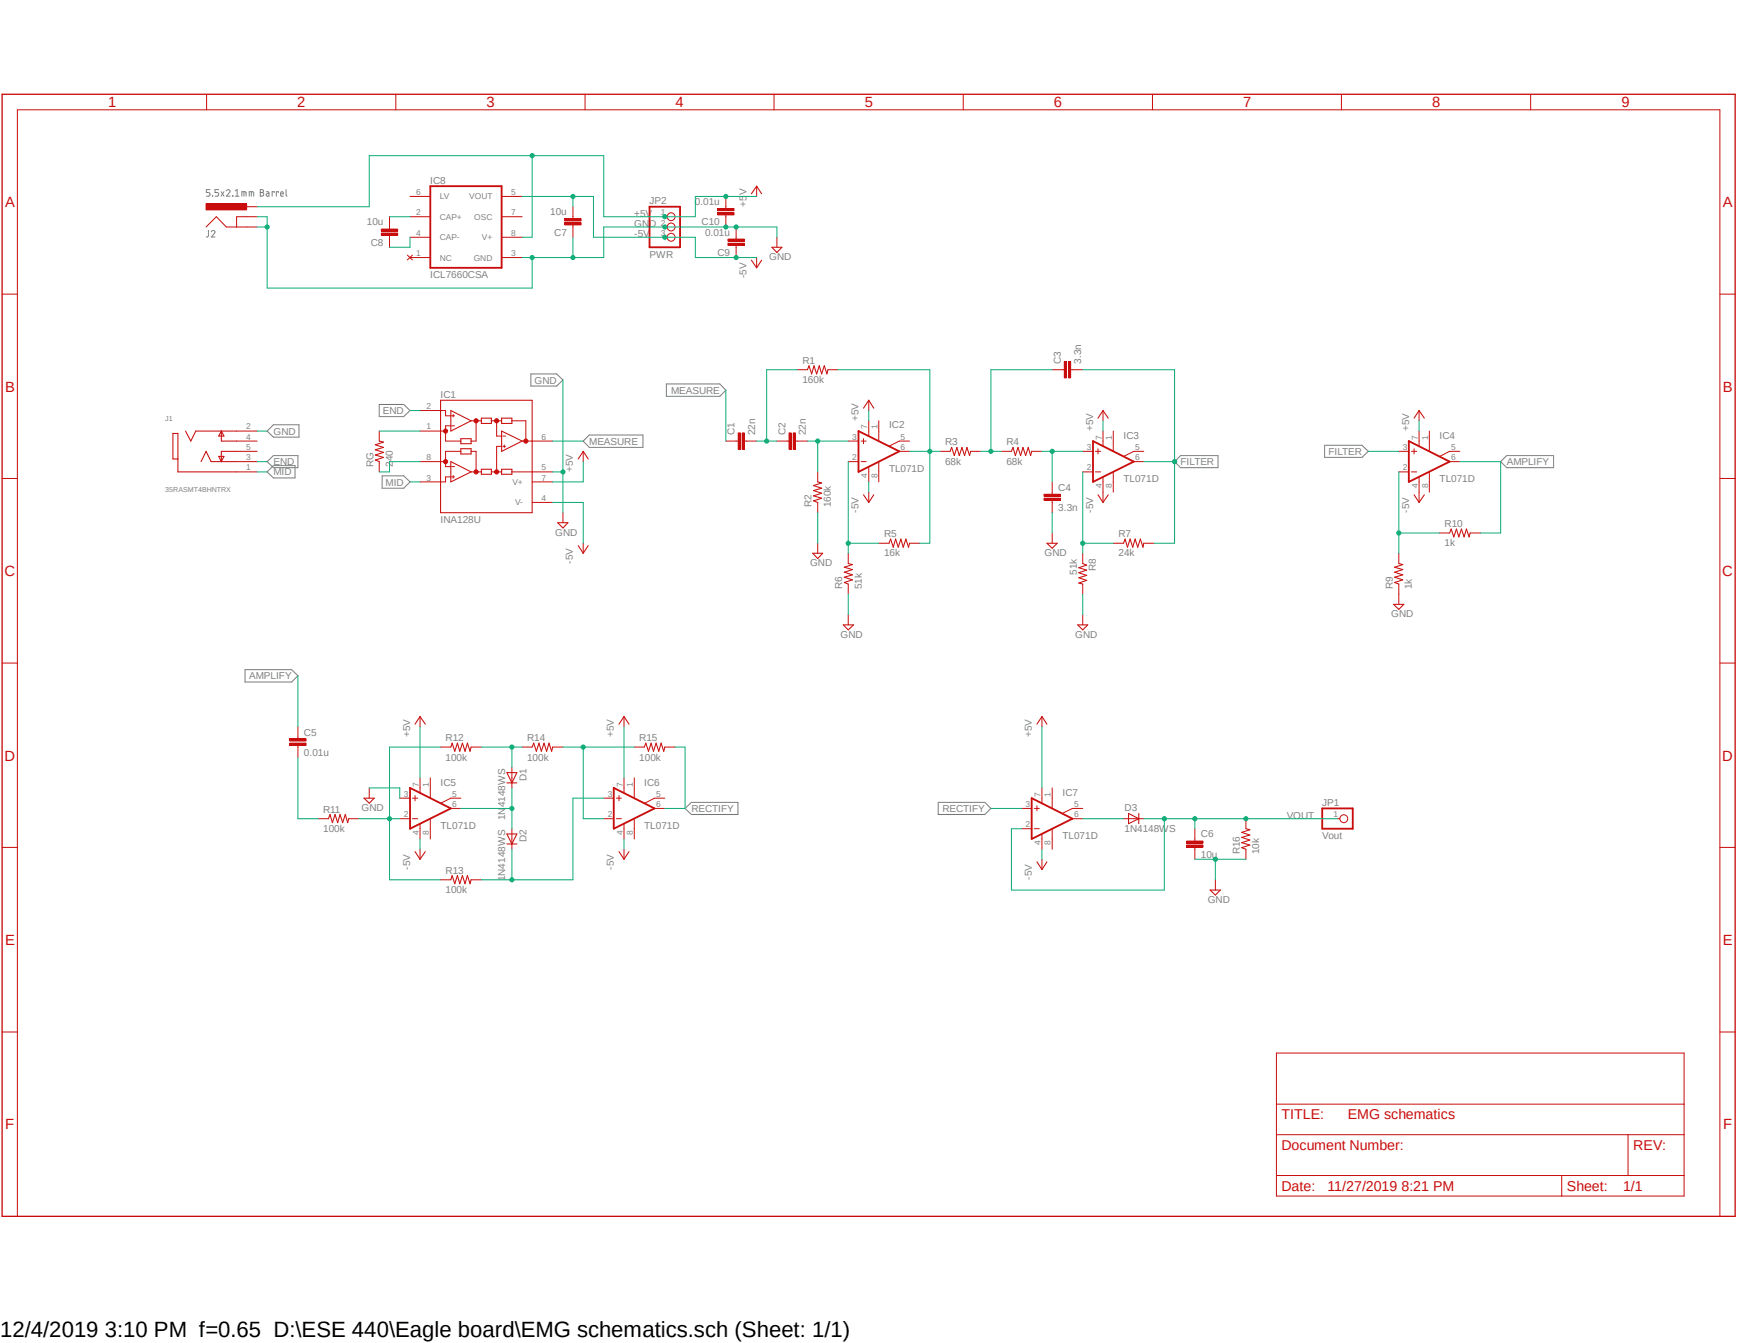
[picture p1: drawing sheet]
<svg xmlns="http://www.w3.org/2000/svg" width="279mm" height="216mm" viewBox="0 0 279 216" stroke-linecap="round" stroke-linejoin="round" font-family="sans-serif">
<path d="M0 14.9l279.4 181M279.4 14.9l-279.4 181" fill="none" stroke="#fff" stroke-width=".16"/>
<g fill="none" stroke="#808080" stroke-width=".16">
<path d="M33.5 37v1l-.3 .1M33.8 30.5h-.6v.4l.5 .1 .1 .2-.1 .3h-.5M34 37.3a.29 .29 0 0 1 .4-.2 .29 .29 0 0 1 .1 .4l-.5 .6h.6M34.2 31.5h.1M35.2 30.5h-.6v.4h.4l.2 .3-.1 .3h-.5M35.6 30.8l.4 .7M36 30.8l-.4 .7M36.4 30.7a.29 .29 0 0 1 .4-.2 .29 .29 0 0 1 .1 .4l-.5 .6h.6M37.4 31.5h.1zM37.8 31.5h.6M37.8 30.7l.3-.2v1M38.9 31.5v-.7l.7 .1v.6"/>
<path d="M39.2 30.8v.7M40.1 31.5v-.7l.6 .1 .1 .6M40.4 30.8v.7M41.9 30.5h.3l.2 .1-.2 .3 .1 .1 .1 .3-.2 .2h-.3zM41.9 30.9h.3M42.8 30.8h.3l.2 .2v.5h-.4l-.1-.3 .5-.1M44.1 30.9v-.1h-.3v.7M44.8 30.9v-.1h-.4v.7M45.1 31.2h.5v-.3l-.2-.1-.2 .1-.1 .5 .2 .1h.3M46 30.5v.9l.2 .1"/>
</g>
<g fill="none" stroke="#808080" stroke-width=".17">
<path d="M43 74.2l1-1h3.9v2h-3.9zM43 75.9l1-1.1h3.5v2h-3.5zM44 68.3h4.1v2h-4.1l-1-1zM61 65h3.9l1.1 1-1.1 1h-3.9zM61.5 76.5h3.4l1.1 1-1.1 1h-3.4zM85.4 60.1h4.1l1.1 1-1.1 1h-4.1zM93.8 70.9l1-1h8.6v2h-8.6zM107.2 61.7h8.6l1 1-1 1h-8.6zM189.9 73.2h6v2h-6l-1-1zM213.1 71.6h6l1 1-1 .9h-6zM242.4 73.2h7.5v2h-7.5l-1-1zM39.4 107.7h7.5l1 .9-1 1h-7.5z"/>
<path d="M110.2 130l1-1h7.5v1.9h-7.5zM150.9 129h7.5l1 1-1 .9h-7.5z"/>
</g>
<path d="M70.9 64.3h14.7v18.1h-14.7zM72.5 66l3.3 1.6-3.3 1.7zM72.5 74.2l3.3 1.7-3.3 1.6zM74.1 70.5h1.7v.8h-1.7zM74.1 72.1h1.7v.9h-1.7zM77.4 67.2h1.6v.9h-1.6zM77.4 75.4h1.6v.8h-1.6zM80.7 67.2h1.6v.9h-1.6zM80.7 75.4h1.6v.8h-1.6zM80.7 69.3l3.3 1.6-3.3 1.7z" fill="none" stroke="#c90d0c" stroke-width=".17"/>
<g fill="none" stroke="#c90d0c" stroke-width=".16">
<path d="M70.9 66h.8v.8h.8M70.9 69.3h.8M70.9 74.2h.8M72.5 68.5h-.8v2.4h2.4M72.5 76.7h-.8v.8h-.8M72.7 66.8h.4M72.7 68.5h.4M72.7 75h.4M72.7 76.7h.4M72.9 66.6v.4M72.9 76.5v.4M74.1 72.6h-2.4v2.4h.8"/>
<path d="M75.8 67.6h1.6M75.8 72.6h.8v3.3M75.8 75.9h1.6M76.6 67.6v3.3h-.8M79 67.6h1.7M79 75.9h1.7M79.9 67.6v2.5h.8M80.7 71.8h-.8v4.1M80.9 71.8h.4M80.9 70.1h.4M81.1 71.5v.5M82.3 67.6h2.3v3.3"/>
<path d="M82.3 75.9h3.3M84 70.9h1.6"/>
</g>
<circle cx="76.6" cy="67.6" r=".33" fill="#c90d0c"/>
<circle cx="76.6" cy="67.6" r=".33" fill="none" stroke="#c90d0c" stroke-width=".16"/>
<circle cx="79.9" cy="67.6" r=".33" fill="#c90d0c"/>
<circle cx="79.9" cy="67.6" r=".33" fill="none" stroke="#c90d0c" stroke-width=".16"/>
<circle cx="84.6" cy="70.9" r=".33" fill="#c90d0c"/>
<circle cx="84.6" cy="70.9" r=".33" fill="none" stroke="#c90d0c" stroke-width=".16"/>
<circle cx="76.6" cy="75.9" r=".33" fill="#c90d0c"/>
<circle cx="76.6" cy="75.9" r=".33" fill="none" stroke="#c90d0c" stroke-width=".16"/>
<circle cx="71.7" cy="74.2" r=".33" fill="#c90d0c"/>
<circle cx="71.7" cy="74.2" r=".33" fill="none" stroke="#c90d0c" stroke-width=".16"/>
<circle cx="71.7" cy="69.3" r=".33" fill="#c90d0c"/>
<circle cx="71.7" cy="69.3" r=".33" fill="none" stroke="#c90d0c" stroke-width=".16"/>
<circle cx="79.9" cy="75.9" r=".33" fill="#c90d0c"/>
<g fill="none" stroke="#c90d0c" stroke-width=".16">
<path d="M33.2 15.2v2.5M63.7 15.2v2.5M94.1 15.2v2.5M124.5 15.2v2.5M154.9 15.2v2.5M185.4 15.2v2.5M215.8 15.2v2.5M246.2 15.2v2.5M33.1 36.5l1.7-1.7 1.6 1.7h3.3M39.7 34.8h-1.6v1.7M.3 47.3h2.5M128.2 59.4h1.7"/>
<path d="M133.2 59.4h1.6M169.2 59.4h2M171.2 58.1h.3v2.6h-.3zM171.9 58.1h.3v2.6h-.3zM172.2 59.4h2M276.6 47.3h2.5M.3 76.9h2.5M38.1 70.9h3.3M38.1 75.9h3.3M38.1 69.3h3.3M38.1 74.2h3.3M38.1 72.6h3.3"/>
<path d="M61 69.3v1.6M61 74.2v1.7M67.6 77.5h3.3M67.6 66h3.3M67.6 69.3h3.3M67.6 74.2h3.3M85.6 77.5h3.3M85.6 70.9h3.3M85.6 75.9h3.3M93.8 72.6v1.6M116.8 70.9h1.9M118.7 69.6h.4v2.6h-.4z"/>
<path d="M119.4 69.6h.3v2.6h-.3zM119.7 70.9h2M125 70.9h1.9M126.9 69.6h.4v2.6h-.4zM127.6 69.6h.3v2.6h-.3zM127.9 70.9h2M131.5 75.9v1.6M136.4 70.9h1.7M136.4 74.2h1.7M138.5 70.9h.8M138.5 74.2h.8M138.9 70.5v.8"/>
<path d="M139.7 67.6v2.5M139.7 75.1v2.4M141.4 67.6v3.3M141.4 74.3v3.2M144.7 72.6h1.6M146.3 70.9h-1.6l-1.7 .8M151.2 72.6h1.6M156.1 72.6h1.7M161 72.6h1.7M165.9 72.6h1.7M167.9 79.5h2.7v.3h-2.7zM169.2 77.5v2"/>
<path d="M174.2 75.9h1.6M174.2 72.6h1.6M176.2 75.9h.8M176.2 72.6h.8M176.6 72.1v.9M177.4 69.3v2.4M177.4 76.8v2.3M179.1 69.3v1.6M179.1 71v1.5M179.1 75.9v3.2M182.4 74.2h1.6M184 72.6h-1.6l-1.6 .8"/>
<path d="M225 75.9h1.6M225 72.6h1.6M227 75.9h.9M227 72.6h.9M227.5 72.1v.9M228.3 69.3v2.4M228.3 76.8v2.3M229.9 69.3v1.6M229.9 71v1.5M229.9 75.9v3.2M233.2 74.2h1.6M234.8 72.6h-1.6l-1.6 .8"/>
<path d="M276.6 76.9h2.5M85.6 80.8h3.3M90.6 82.4v1.6M131.5 80.8v1.6M131.5 87.3v1.6M136.4 88.9v1.7M136.4 93.9v1.6M136.4 98.8v1.7M141.4 87.3h1.6M146.3 87.3h1.6M167.9 80.1h2.7v.3h-2.7zM169.2 80.4v2"/>
<path d="M169.2 85.7v1.6M174.2 88.9v1.7M174.2 93.9v1.6M174.2 98.8v1.7M179.1 87.3h1.6M184 87.3h1.6M225 88.9v1.7M225 93.9v3.3M231.6 85.7h1.6M236.5 85.7h1.6M.3 106.6h2.5M46.6 119.5h2.6v.3h-2.6z"/>
<path d="M46.6 118.8h2.6v.3h-2.6zM47.9 116.8v2M47.9 119.8v2M276.6 106.6h2.5M.3 136.2h2.5M51.2 131.6h1.6M56.1 131.6h1.6M59.4 126.7v1.6M64.3 128.3h1.7M64.3 131.6h1.7M66.3 128.3h.9M66.3 131.6h.9"/>
<path d="M66.8 127.9v.8M67.6 125.1v2.4M67.6 132.5v2.4M67.6 136.5v1.6M69.2 125.1v1.6M69.2 126.7v1.6M69.2 131.7v3.2M70.9 120.1h1.6M72.5 130h1.6M74.1 128.3h-1.6l-1.6 .8M75.8 120.1h1.6M84 120.1h1.6"/>
<path d="M88.9 120.1h1.7M97.1 128.3h1.6M97.1 131.6h1.6M99.1 128.3h.8M99.1 131.6h.8M99.6 127.9v.8M100.4 125.1v2.4M100.4 132.5v2.4M102 125.1v1.6M102 126.7v1.6M102 131.7v3.2M102 120.1h1.6"/>
<path d="M105.3 130h1.6M106.9 128.3h-1.6l-1.6 .8M106.9 120.1h1.7M164.3 130h1.6M164.3 133.2h1.6M166.4 130h.8M166.4 133.2h.8M166.8 129.5v.8M167.6 126.7v2.4M167.6 134.1v2.4M169.2 126.7v3.2M169.2 133.3v3.2"/>
<path d="M172.5 131.6h1.7M174.2 130h-1.7l-1.6 .7M190.9 135.8h2.6v.4h-2.6zM190.9 135.2h2.6v.4h-2.6zM192.2 133.2v2M192.2 136.2v1.9M200.4 131.6v1.6M200.4 136.5v1.6M215.1 131.6h.4M276.6 136.2h2.5M70.9 141.4h1.6M75.8 141.4h1.6"/>
<path d="M195.5 141.4v1.7M.3 165.9h2.5M205.3 169.3h65.6v23h-65.6zM205.3 177.5h65.6M276.6 165.9h2.5M2.8 195.5v-177.8h273.8v177.8M205.3 182.4h65.6M205.3 189h65.6M251.2 189v3.3M261.9 182.4v6.6"/>
<circle cx="79.9" cy="75.9" r=".33"/>
<circle cx="216.2" cy="131.6" r=".63"/>
</g>
<path d="M138.1 69.3l6.6 3.3-6.6 3.3zM175.8 70.9l6.6 3.3-6.6 3.3zM226.6 70.9l6.6 3.3-6.6 3.3zM66 126.7l6.5 3.3-6.5 3.2zM98.7 126.7l6.6 3.3-6.6 3.2zM165.9 128.3l6.6 3.3-6.6 3.3zM212.7 130h4.9v3.2h-4.9z" fill="none" stroke="#c90d0c" stroke-width=".3"/>
<path d="M.3 15.2h278.8v180.3h-278.8z" fill="none" stroke="#c90d0c" stroke-width=".21"/>
<path d="M171.4 58.1v2.6M172 58.1v2.6M118.9 69.6v2.6M119.5 69.6v2.6M127.1 69.6v2.6M127.8 69.6v2.6M167.9 79.6h2.7M167.9 80.3h2.7M46.6 119.6h2.6M46.6 119h2.6M190.9 136h2.6M190.9 135.4h2.6" fill="none" stroke="#c90d0c" stroke-width=".34"/>
<g fill="none" stroke="#c90d0c" stroke-width=".17">
<path d="M129.9 59.4l.2-.6 .5 1.3 .3-1.3 .5 1.3 .4-1.3 .4 1.3 .4-1.3 .4 1.3 .2-.7M28.6 73.8h-.8v-4.1h.8v6.2h9.5M29.8 69.3l.9 1.6 .8-1.6h6.6M32.3 74.2l.8-1.6 .9 1.6h4.1M35.2 73.4h.8l-.4 .8zM35.6 69.3v1.6h2.5M35.6 69.3l.4 .8h-.8zM38.1 72.6h-2.5v1.6M61 70.9l.7 .2-1.3 .4 1.3 .4-1.3 .4 1.3 .4-1.3 .5 1.3 .3-1.3 .5 .6 .2M93 73.8l.8-1.2 .8 1.2M131.5 77.5l.7 .1-1.3 .5 1.3 .4-1.3 .4 1.3 .4-1.3 .4 1.3 .4-1.3 .4 .6 .3M152.8 72.6l.3-.7 .4 1.3 .4-1.3 .4 1.3 .4-1.3 .5 1.3 .3-1.3 .5 1.3 .1-.6"/>
<path d="M162.7 72.6l.2-.7 .4 1.3 .4-1.3 .5 1.3 .3-1.3 .5 1.3 .4-1.3 .4 1.3 .1-.6M89.7 84h1.7l-.8 .9zM130.7 88.9h1.6l-.8 .9zM136.4 90.6l.7 .2-1.3 .4 1.3 .4-1.3 .4 1.3 .4-1.3 .4 1.3 .4-1.3 .4 .6 .3M143 87.3l.3-.6 .4 1.3 .4-1.3 .4 1.3 .4-1.3 .4 1.3 .4-1.3 .4 1.3 .2-.7M168.4 87.3h1.7l-.9 .8zM174.2 90.6l.6 .2-1.3 .5 1.3 .4-1.3 .4 1.3 .4-1.3 .4 1.3 .4-1.3 .4 .7 .2M180.7 87.3l.3-.6 .4 1.3 .4-1.3 .4 1.3 .4-1.3 .4 1.3 .4-1.3 .5 1.3 .1-.7M224.2 97.2h1.6l-.8 .8zM225 90.6l.6 .2-1.3 .4 1.3 .4-1.3 .4 1.3 .4-1.3 .4 1.3 .4-1.3 .4 .7 .3M233.2 85.7l.2-.7 .4 1.3 .5-1.3 .4 1.3 .4-1.3 .4 1.3 .4-1.3 .4 1.3 .2-.6M135.6 100.5h1.7l-.9 .8z"/>
<path d="M173.4 100.5h1.6l-.8 .8zM52.8 131.6l.3-.7 .4 1.3 .4-1.3 .4 1.3 .4-1.3 .4 1.3 .4-1.3 .4 1.3 .2-.6M58.5 128.3h1.7l-.8 .8zM66.8 136.9l.8 1.2 .8-1.2M72.5 120.1l.2-.6 .5 1.3 .4-1.3 .4 1.3 .4-1.3 .4 1.3 .4-1.3 .4 1.3 .2-.7M85.6 120.1l.3-.6 .4 1.3 .4-1.3 .4 1.3 .4-1.3 .4 1.3 .4-1.3 .4 1.3 .2-.7M103.6 120.1l.3-.6 .4 1.3 .4-1.3 .4 1.3 .4-1.3 .5 1.3 .3-1.3 .5 1.3 .1-.7M200.4 133.2l.6 .2-1.3 .4 1.3 .4-1.3 .4 1.3 .4-1.3 .5 1.3 .3-1.3 .5 .7 .2M72.5 141.4l.2-.6 .5 1.3 .4-1.3 .4 1.3 .4-1.3 .4 1.3 .4-1.3 .4 1.3 .2-.7M194.6 143.1h1.7l-.8 .8z"/>
</g>
<path d="M33.1 32.7h6.6v1h-6.6z" fill-rule="evenodd" fill="#c90d0c"/>
<g fill="none" stroke="#c90d0c" stroke-width=".16">
<path d="M33.1 32.7h6.6v1h-6.6zM39.7 34.8h1.7M39.7 36.5h1.7M39.7 33.2h1.7M61.3 36.8h2.7v.4h-2.7zM61.3 37.5h2.7v.3h-2.7zM62.7 34.8v2M62.7 37.8v2M66 34.8h3.2M66 31.6h3.2M66 38.1h3.2M80.7 34.8h3.3"/>
<path d="M80.7 31.6h3.3M80.7 38.1h3.3M90.8 35.2h2.7v.3h-2.7zM90.8 35.8h2.7v.4h-2.7zM92.2 33.2v2M92.2 36.2v1.9M106.9 34.8h.4M106.9 36.5h.4M106.9 38.1h.4M115.4 33.5h2.7v.4h-2.7zM115.4 34.2h2.7v.3h-2.7zM116.8 31.6v1.9"/>
<path d="M116.8 34.5v2M117.1 38.4h2.6v.4h-2.6zM117.1 39.1h2.6v.4h-2.6zM118.4 36.5v1.9M118.4 39.5v1.9M121.7 29.9v1.7M125 38.1v1.7M65.5 41l.8 .8M66 41.4h3.2M66.3 41l-.8 .8M80.7 41.4h3.3M121.7 41.4v1.7"/>
<path d="M139.7 64.3v1.7M139.7 79.1v1.7M177.4 66v1.6M177.4 79.1v1.7M228.3 66v1.6M228.3 79.1v1.7M93.8 87.3v1.6M67.6 115.2v1.6M100.4 115.2v1.6M167.6 115.2v1.6M82.3 123.4v3.3M82.3 133.2v3.3"/>
<path d="M100.4 136.5v1.6M167.6 138.1v1.7M180.7 131.6h3.3"/>
<circle cx="108" cy="36.5" r=".63"/>
<circle cx="108" cy="34.8" r=".63"/>
<circle cx="108" cy="38.1" r=".63"/>
</g>
<path d="M61.3 37h2.7M61.3 37.6h2.7M90.8 35.3h2.7M90.8 36h2.7M115.4 33.7h2.7M115.4 34.4h2.7M117.1 38.6h2.6M117.1 39.3h2.6" fill="none" stroke="#c90d0c" stroke-width=".34"/>
<g fill="none" stroke="#c90d0c" stroke-width=".17">
<path d="M120.9 31.2l.8-1.3 .8 1.3M124.2 39.8h1.6l-.8 .8zM120.9 41.8l.8 1.3 .8-1.3M138.9 79.5l.8 1.3 .8-1.3M138.9 65.6l.8-1.3 .8 1.3M176.6 79.5l.8 1.3 .9-1.3M176.6 67.2l.8-1.2 .9 1.2M227.5 79.5l.8 1.3 .8-1.3M227.5 67.2l.8-1.2 .8 1.2M93 87.7l.8 1.2 .8-1.2M66.8 116.4l.8-1.2 .8 1.2M99.6 116.4l.8-1.2 .8 1.2"/>
<path d="M166.8 116.4l.8-1.2 .8 1.2M81.5 124.2h1.6l-.8 1.7zM81.5 125.9h1.6M81.5 134.1h1.6l-.8 1.6zM81.5 135.7h1.6M99.6 136.9l.8 1.2 .8-1.2M166.8 138.6l.8 1.2 .8-1.2M181.5 130.8l1.7 .8-1.7 .8zM183.2 130.8v1.6"/>
</g>
<path d="M69.2 29.9h11.5v13.2h-11.5zM104.5 33.2h4.9v6.6h-4.9z" fill="none" stroke="#c90d0c" stroke-width=".3"/>
<path d="M128.2 59.4h-4.9v11.5M121.7 70.9h3.3" fill="none" stroke="#0dab76" stroke-width=".16"/>
<circle cx="123.3" cy="70.9" r=".33" fill="#0dab76"/>
<g fill="none" stroke="#0dab76" stroke-width=".16">
<path d="M129.9 70.9h6.5M131.5 70.9v5"/>
<circle cx="123.3" cy="70.9" r=".33"/>
</g>
<circle cx="131.5" cy="70.9" r=".33" fill="#0dab76"/>
<g fill="none" stroke="#0dab76" stroke-width=".16">
<path d="M134.8 59.4h14.8v27.9h-1.7M146.3 72.6h3.3"/>
<circle cx="131.5" cy="70.9" r=".33"/>
</g>
<circle cx="149.6" cy="72.6" r=".33" fill="#0dab76"/>
<g fill="none" stroke="#0dab76" stroke-width=".16">
<path d="M136.4 74.2v14.7M149.6 72.6h1.6M136.4 87.3h5"/>
<circle cx="149.6" cy="72.6" r=".33"/>
</g>
<circle cx="136.4" cy="87.3" r=".33" fill="#0dab76"/>
<g fill="none" stroke="#0dab76" stroke-width=".16">
<path d="M169.2 59.4h-9.8v13.2M157.8 72.6h3.2"/>
<circle cx="136.4" cy="87.3" r=".33"/>
</g>
<circle cx="159.4" cy="72.6" r=".33" fill="#0dab76"/>
<g fill="none" stroke="#0dab76" stroke-width=".16">
<path d="M167.6 72.6h6.6M169.2 72.6v4.9"/>
<circle cx="159.4" cy="72.6" r=".33"/>
</g>
<circle cx="169.3" cy="72.6" r=".33" fill="#0dab76"/>
<g fill="none" stroke="#0dab76" stroke-width=".16">
<path d="M174.2 59.4h14.7v27.9h-3.3M184 74.2h4.9"/>
<circle cx="169.3" cy="72.6" r=".33"/>
</g>
<circle cx="188.9" cy="74.2" r=".33" fill="#0dab76"/>
<g fill="none" stroke="#0dab76" stroke-width=".16">
<path d="M174.2 75.9v13M220.1 72.6h4.9M174.2 87.3h4.9"/>
<circle cx="188.9" cy="74.2" r=".33"/>
</g>
<circle cx="174.2" cy="87.3" r=".33" fill="#0dab76"/>
<g fill="none" stroke="#0dab76" stroke-width=".16">
<path d="M225 75.9v13M225 85.7h6.6"/>
<circle cx="174.2" cy="87.3" r=".33"/>
</g>
<circle cx="225" cy="85.7" r=".33" fill="#0dab76"/>
<g fill="none" stroke="#0dab76" stroke-width=".16">
<path d="M57.7 131.6h6.6M62.7 131.6v9.8h8.2"/>
<circle cx="225" cy="85.7" r=".33"/>
</g>
<circle cx="62.7" cy="131.6" r=".33" fill="#0dab76"/>
<g fill="none" stroke="#0dab76" stroke-width=".16">
<path d="M70.9 120.1h-8.2v11.5M74.1 130h8.2M82.3 126.7v6.5"/>
<circle cx="62.7" cy="131.6" r=".33"/>
</g>
<circle cx="82.3" cy="130" r=".33" fill="#0dab76"/>
<g fill="none" stroke="#0dab76" stroke-width=".16">
<path d="M82.3 136.5v4.9M92.2 128.3v13.1h-14.8"/>
<circle cx="82.3" cy="130" r=".33"/>
</g>
<circle cx="82.3" cy="141.4" r=".33" fill="#0dab76"/>
<g fill="none" stroke="#0dab76" stroke-width=".16">
<path d="M77.4 120.1h6.6M82.3 120.1v3.3M92.2 128.3h4.9"/>
<circle cx="82.3" cy="141.4" r=".33"/>
</g>
<circle cx="82.3" cy="120.1" r=".33" fill="#0dab76"/>
<g fill="none" stroke="#0dab76" stroke-width=".16">
<path d="M90.6 120.1h11.4M93.8 120.1v11.5h3.3"/>
<circle cx="82.3" cy="120.1" r=".33"/>
</g>
<circle cx="93.8" cy="120.1" r=".33" fill="#0dab76"/>
<g fill="none" stroke="#0dab76" stroke-width=".16">
<path d="M108.6 120.1h1.6v9.9h-3.3M159.4 130h4.9M174.2 131.6h6.5M184 131.6h8.2M187.3 131.6v11.5h-24.6v-9.9h1.6"/>
<circle cx="93.8" cy="120.1" r=".33"/>
</g>
<circle cx="187.3" cy="131.6" r=".33" fill="#0dab76"/>
<g fill="none" stroke="#0dab76" stroke-width=".16">
<path d="M200.4 131.6h-8.2v1.6"/>
<circle cx="187.3" cy="131.6" r=".33"/>
</g>
<circle cx="192.2" cy="131.6" r=".33" fill="#0dab76"/>
<g fill="none" stroke="#0dab76" stroke-width=".16">
<path d="M200.4 131.6h14.7"/>
<circle cx="192.2" cy="131.6" r=".33"/>
</g>
<circle cx="200.4" cy="131.6" r=".33" fill="#0dab76"/>
<g fill="none" stroke="#0dab76" stroke-width=".16">
<path d="M84 31.6h11.5M92.2 31.6v1.6M41.4 74.2h1.6M41.4 75.9h1.6M61 69.3h6.6M66 77.5h1.6M66 66h1.6M67.6 74.2h-4.9v1.7h-1.7M93.8 74.2v3.3h-4.9M139.7 66v1.6M139.7 77.5v1.6M177.4 67.6v1.7"/>
<path d="M228.3 67.6v1.7M88.9 80.8h4.9v6.5M67.6 116.8v8.3M100.4 116.8v8.3M167.6 116.8v9.9M47.9 121.8v9.8h3.3M67.6 134.9v1.6M100.4 134.9v1.6M167.6 136.5v1.6"/>
<circle cx="200.4" cy="131.6" r=".33"/>
</g>
<circle cx="92.2" cy="31.6" r=".33" fill="#0dab76"/>
<g fill="none" stroke="#0dab76" stroke-width=".16">
<path d="M95.5 31.6v6.5h16.3v3.3"/>
<circle cx="92.2" cy="31.6" r=".33"/>
</g>
<circle cx="106.9" cy="38.1" r=".33" fill="#0dab76"/>
<g fill="none" stroke="#0dab76" stroke-width=".16">
<path d="M111.8 41.4h9.9"/>
<circle cx="106.9" cy="38.1" r=".33"/>
</g>
<circle cx="118.4" cy="41.4" r=".33" fill="#0dab76"/>
<g fill="none" stroke="#0dab76" stroke-width=".16">
<path d="M90.6 61.1v14.8h-1.7"/>
<circle cx="118.4" cy="41.4" r=".33"/>
</g>
<circle cx="90.6" cy="75.9" r=".33" fill="#0dab76"/>
<g fill="none" stroke="#0dab76" stroke-width=".16">
<path d="M90.6 75.9v6.5M131.5 82.4v4.9M136.4 95.5v3.3M169.2 82.4v3.3M174.2 95.5v3.3M59.4 126.7h4.9v1.6M192.2 138.1h8.2M195.5 138.1v3.3"/>
<circle cx="90.6" cy="75.9" r=".33"/>
</g>
<circle cx="195.5" cy="138.1" r=".33" fill="#0dab76"/>
<g fill="none" stroke="#0dab76" stroke-width=".16">
<path d="M41.4 34.8h1.6v11.5M41.4 36.5h1.6M92.2 38.1v3.3h-8.2"/>
<circle cx="195.5" cy="138.1" r=".33"/>
</g>
<circle cx="43" cy="36.5" r=".33" fill="#0dab76"/>
<g fill="none" stroke="#0dab76" stroke-width=".16">
<path d="M85.6 41.4v4.9h-42.6"/>
<circle cx="43" cy="36.5" r=".33"/>
</g>
<circle cx="85.6" cy="41.4" r=".33" fill="#0dab76"/>
<g fill="none" stroke="#0dab76" stroke-width=".16">
<path d="M97.1 36.5v4.9h-4.9"/>
<circle cx="85.6" cy="41.4" r=".33"/>
</g>
<circle cx="92.2" cy="41.4" r=".33" fill="#0dab76"/>
<g fill="none" stroke="#0dab76" stroke-width=".16">
<path d="M97.1 36.5h19.7"/>
<circle cx="92.2" cy="41.4" r=".33"/>
</g>
<circle cx="106.9" cy="36.5" r=".33" fill="#0dab76"/>
<g fill="none" stroke="#0dab76" stroke-width=".16">
<path d="M116.8 36.5h8.2v1.6"/>
<circle cx="106.9" cy="36.5" r=".33"/>
</g>
<circle cx="118.4" cy="36.5" r=".33" fill="#0dab76"/>
<circle cx="118.4" cy="36.5" r=".33" fill="none" stroke="#0dab76" stroke-width=".16"/>
<circle cx="116.8" cy="36.5" r=".33" fill="#0dab76"/>
<g fill="none" stroke="#0dab76" stroke-width=".16">
<path d="M62.7 34.8h3.3M66 38.1v1.7h-3.3M85.6 25v13.1h-1.6M97.1 25h-37.7v8.2h-18M41.4 69.3h1.6"/>
<circle cx="116.8" cy="36.5" r=".33"/>
</g>
<circle cx="85.6" cy="25" r=".33" fill="#0dab76"/>
<g fill="none" stroke="#0dab76" stroke-width=".16">
<path d="M97.1 25v9.8h14.7v-3.2"/>
<circle cx="85.6" cy="25" r=".33"/>
</g>
<circle cx="106.9" cy="34.8" r=".33" fill="#0dab76"/>
<g fill="none" stroke="#0dab76" stroke-width=".16">
<path d="M111.8 31.6h9.9"/>
<circle cx="106.9" cy="34.8" r=".33"/>
</g>
<circle cx="116.8" cy="31.6" r=".33" fill="#0dab76"/>
<g fill="none" stroke="#0dab76" stroke-width=".16">
<path d="M88.9 70.9h4.9M116.8 62.7v8.2M234.8 74.2h6.6v11.5h-3.3M47.9 108.6v8.2"/>
<circle cx="116.8" cy="31.6" r=".33"/>
</g>
<text font-size="3.6" x="0" y="214.9">12/4/2019 3:10 PM f=0.65 D:\ESE 440\Eagle board\EMG schematics.sch (Sheet: 1/1)</text>
<g font-size="2.4" fill="#c90d0c">
<text x="17.4" y="17.3">1</text>
<text x="47.8" y="17.3">2</text>
<text x="78.2" y="17.3">3</text>
<text x="108.7" y="17.3">4</text>
<text x="139.1" y="17.3">5</text>
<text x="169.5" y="17.3">6</text>
<text x="199.9" y="17.3">7</text>
<text x="230.4" y="17.3">8</text>
<text x="260.8" y="17.3">9</text>
<text x=".8" y="33.3">A</text>
<text x="277.1" y="33.3">A</text>
<text x=".8" y="63">B</text>
<text x="277.1" y="63">B</text>
<text x=".7" y="92.6">C</text>
<text x="277" y="92.6">C</text>
<text x=".7" y="122.3">D</text>
<text x="277" y="122.3">D</text>
<text x=".8" y="151.9">E</text>
<text x="277.1" y="151.9">E</text>
<text x=".8" y="181.6">F</text>
<text x="277.2" y="181.6">F</text>
</g>
<g font-size="2.3" fill="#c90d0c">
<text x="206.1" y="180">TITLE:</text>
<text x="216.8" y="180">EMG schematics</text>
<text x="206.1" y="184.9">Document Number:</text>
<text x="262.7" y="184.9">REV:</text>
<text x="206.1" y="191.4">Date:</text>
<text x="213.5" y="191.4">11/27/2019 8:21 PM</text>
<text x="252" y="191.4">Sheet:</text>
<text x="261.1" y="191.4">1/1</text>
</g>
<g font-size="1.6" fill="#808080">
<text x="69.2" y="29.5">IC8</text>
<text x="88.5" y="34.6">10u</text>
<text x="102" y="34.8">+5V</text>
<text x="104.5" y="32.8">JP2</text>
<text x="111.8" y="33">0.01u</text>
<text x="120.1" y="33.2" transform="rotate(-90 120.1 33.2)">+5V</text>
<text x="59" y="36.2">10u</text>
<text x="59.6" y="39.5">C8</text>
<text x="89.2" y="37.9">C7</text>
<text x="102" y="38.1">-5V</text>
<text x="102" y="36.5">GND</text>
<text x="104.5" y="41.4">PWR</text>
<text x="112.9" y="36.2">C10</text>
<text x="113.4" y="37.9">0.01u</text>
<text x="115.4" y="41.1">C9</text>
<text x="123.7" y="41.8">GND</text>
<text x="69.2" y="44.7">ICL7660CSA</text>
<text x="120.1" y="44.7" transform="rotate(-90 120.1 44.7)">-5V</text>
<text x="129.1" y="58.5">R1</text>
<text x="170.6" y="58.5" transform="rotate(-90 170.6 58.5)">C3</text>
<text x="173.9" y="58.5" transform="rotate(-90 173.9 58.5)">3.3n</text>
<text x="70.9" y="64">IC1</text>
<text x="86" y="61.7">GND</text>
<text x="108" y="63.3">MEASURE</text>
<text x="129.1" y="61.6">160k</text>
<text x="44" y="69.9">GND</text>
<text x="61.6" y="66.6">END</text>
<text x="94.8" y="71.5">MEASURE</text>
<text x="118.2" y="69.9" transform="rotate(-90 118.2 69.9)">C1</text>
<text x="121.5" y="69.9" transform="rotate(-90 121.5 69.9)">22n</text>
<text x="126.4" y="69.9" transform="rotate(-90 126.4 69.9)">C2</text>
<text x="129.6" y="69.9" transform="rotate(-90 129.6 69.9)">22n</text>
<text x="138.1" y="67.6" transform="rotate(-90 138.1 67.6)">+5V</text>
<text x="143" y="68.9">IC2</text>
<text x="152" y="71.6">R3</text>
<text x="161.9" y="71.6">R4</text>
<text x="175.8" y="69.3" transform="rotate(-90 175.8 69.3)">+5V</text>
<text x="180.7" y="70.5">IC3</text>
<text x="226.7" y="69.3" transform="rotate(-90 226.7 69.3)">+5V</text>
<text x="231.6" y="70.5">IC4</text>
<text x="44" y="76.4">MID</text>
<text x="44" y="74.8">END</text>
<text x="60.1" y="75" transform="rotate(-90 60.1 75)">RG</text>
<text x="63.2" y="75" transform="rotate(-90 63.2 75)">240</text>
<text x="92.2" y="75.9" transform="rotate(-90 92.2 75.9)">+5V</text>
<text x="143" y="75.9">TL071D</text>
<text x="152" y="74.7">68k</text>
<text x="161.9" y="74.7">68k</text>
<text x="180.7" y="77.5">TL071D</text>
<text x="189.9" y="74.8">FILTER</text>
<text x="213.7" y="73.2">FILTER</text>
<text x="231.6" y="77.5">TL071D</text>
<text x="242.4" y="74.8">AMPLIFY</text>
<text x="62" y="78.1">MID</text>
<text x="130.6" y="81.6" transform="rotate(-90 130.6 81.6)">R2</text>
<text x="133.6" y="81.6" transform="rotate(-90 133.6 81.6)">160k</text>
<text x="138.1" y="82.4" transform="rotate(-90 138.1 82.4)">-5V</text>
<text x="170.2" y="82.2">3.3n</text>
<text x="170.2" y="78.9">C4</text>
<text x="175.8" y="82.4" transform="rotate(-90 175.8 82.4)">-5V</text>
<text x="226.7" y="82.4" transform="rotate(-90 226.7 82.4)">-5V</text>
<text x="70.9" y="84">INA128U</text>
<text x="89.3" y="86.1">GND</text>
<text x="142.2" y="89.5">16k</text>
<text x="142.2" y="86.4">R5</text>
<text x="168" y="89.4">GND</text>
<text x="179.9" y="89.5">24k</text>
<text x="179.9" y="86.4">R7</text>
<text x="232.4" y="87.8">1k</text>
<text x="232.4" y="84.7">R10</text>
<text x="92.2" y="90.6" transform="rotate(-90 92.2 90.6)">-5V</text>
<text x="130.3" y="91">GND</text>
<text x="135.5" y="94.7" transform="rotate(-90 135.5 94.7)">R6</text>
<text x="138.6" y="94.7" transform="rotate(-90 138.6 94.7)">51k</text>
<text x="173.2" y="92.4" transform="rotate(-90 173.2 92.4)">51k</text>
<text x="176.3" y="91.8" transform="rotate(-90 176.3 91.8)">R8</text>
<text x="224" y="94.7" transform="rotate(-90 224 94.7)">R9</text>
<text x="227.1" y="94.7" transform="rotate(-90 227.1 94.7)">1k</text>
<text x="223.8" y="99.2">GND</text>
<text x="135.2" y="102.5">GND</text>
<text x="172.9" y="102.5">GND</text>
<text x="40.1" y="109.2">AMPLIFY</text>
<text x="48.9" y="118.2">C5</text>
<text x="66" y="118.5" transform="rotate(-90 66 118.5)">+5V</text>
<text x="71.7" y="119.2">R12</text>
<text x="84.8" y="119.2">R14</text>
<text x="98.7" y="118.5" transform="rotate(-90 98.7 118.5)">+5V</text>
<text x="102.8" y="119.2">R15</text>
<text x="165.9" y="118.5" transform="rotate(-90 165.9 118.5)">+5V</text>
<text x="48.9" y="121.5">0.01u</text>
<text x="71.7" y="122.3">100k</text>
<text x="84.7" y="125.6" transform="rotate(-90 84.7 125.6)">D1</text>
<text x="84.8" y="122.3">100k</text>
<text x="102.8" y="122.3">100k</text>
<text x="52" y="130.6">R11</text>
<text x="58.2" y="130.4">GND</text>
<text x="70.9" y="126.3">IC5</text>
<text x="81.3" y="131.8" transform="rotate(-90 81.3 131.8)">1N4148WS</text>
<text x="103.6" y="126.3">IC6</text>
<text x="111.2" y="130.5">RECTIFY</text>
<text x="151.6" y="130.5">RECTIFY</text>
<text x="170.9" y="127.9">IC7</text>
<text x="180.9" y="130.3">D3</text>
<text x="207" y="131.6">VOUT</text>
<text x="212.7" y="129.5">JP1</text>
<text x="52" y="133.7">100k</text>
<text x="70.9" y="133.2">TL071D</text>
<text x="84.7" y="135.4" transform="rotate(-90 84.7 135.4)">D2</text>
<text x="103.6" y="133.2">TL071D</text>
<text x="170.9" y="134.9">TL071D</text>
<text x="180.9" y="133.8">1N4148WS</text>
<text x="193.2" y="137.9">10u</text>
<text x="193.2" y="134.6">C6</text>
<text x="199.4" y="137.3" transform="rotate(-90 199.4 137.3)">R16</text>
<text x="202.5" y="137.3" transform="rotate(-90 202.5 137.3)">10k</text>
<text x="212.7" y="134.9">Vout</text>
<text x="66" y="139.8" transform="rotate(-90 66 139.8)">-5V</text>
<text x="71.7" y="143.6">100k</text>
<text x="71.7" y="140.5">R13</text>
<text x="81.3" y="141.6" transform="rotate(-90 81.3 141.6)">1N4148WS</text>
<text x="98.7" y="139.8" transform="rotate(-90 98.7 139.8)">-5V</text>
<text x="165.9" y="141.4" transform="rotate(-90 165.9 141.4)">-5V</text>
<text x="194.3" y="145.1">GND</text>
</g>
<g font-size="1.4" fill="#808080">
<text x="66.9" y="31.3">6</text>
<text x="66.9" y="34.6">2</text>
<text x="70.7" y="32">LV</text>
<text x="70.7" y="35.3">CAP+</text>
<text x="75.5" y="32">VOUT</text>
<text x="76.3" y="35.3">OSC</text>
<text x="82.2" y="31.3">5</text>
<text x="82.2" y="34.6">7</text>
<text x="106.3" y="34.6">1</text>
<text x="66.9" y="37.9">4</text>
<text x="66.9" y="41.2">1</text>
<text x="70.7" y="38.6">CAP-</text>
<text x="70.7" y="41.9">NC</text>
<text x="76.2" y="41.9">GND</text>
<text x="77.5" y="38.6">V+</text>
<text x="82.2" y="41.2">3</text>
<text x="82.2" y="37.9">8</text>
<text x="106.3" y="36.3">2</text>
<text x="106.3" y="37.9">3</text>
<text x="68.6" y="65.8">2</text>
<text x="39.6" y="69">2</text>
<text x="39.6" y="70.7">4</text>
<text x="68.6" y="69">1</text>
<text x="87.1" y="70.7">6</text>
<text x="137.1" y="70.7">3</text>
<text x="139.5" y="69" transform="rotate(-90 139.5 69)">7</text>
<text x="141.1" y="69" transform="rotate(-90 141.1 69)">1</text>
<text x="144.9" y="70.7">5</text>
<text x="177.2" y="70.7" transform="rotate(-90 177.2 70.7)">7</text>
<text x="178.9" y="70.7" transform="rotate(-90 178.9 70.7)">1</text>
<text x="228" y="70.7" transform="rotate(-90 228 70.7)">7</text>
<text x="229.7" y="70.7" transform="rotate(-90 229.7 70.7)">1</text>
<text x="39.6" y="75.6">1</text>
<text x="39.6" y="74">3</text>
<text x="39.6" y="72.3">5</text>
<text x="68.6" y="77.3">3</text>
<text x="68.6" y="74">8</text>
<text x="82.4" y="78">V+</text>
<text x="87.1" y="75.6">5</text>
<text x="87.1" y="77.3">7</text>
<text x="137.1" y="74">2</text>
<text x="139.5" y="76.8" transform="rotate(-90 139.5 76.8)">4</text>
<text x="141.1" y="76.8" transform="rotate(-90 141.1 76.8)">8</text>
<text x="144.9" y="72.3">6</text>
<text x="174.8" y="75.6">2</text>
<text x="174.8" y="72.3">3</text>
<text x="182.6" y="72.3">5</text>
<text x="182.6" y="74">6</text>
<text x="225.6" y="75.6">2</text>
<text x="225.6" y="72.3">3</text>
<text x="233.4" y="72.3">5</text>
<text x="233.4" y="74">6</text>
<text x="82.8" y="81.2">V-</text>
<text x="87.1" y="80.5">4</text>
<text x="177.2" y="78.5" transform="rotate(-90 177.2 78.5)">4</text>
<text x="178.9" y="78.5" transform="rotate(-90 178.9 78.5)">8</text>
<text x="228" y="78.5" transform="rotate(-90 228 78.5)">4</text>
<text x="229.7" y="78.5" transform="rotate(-90 229.7 78.5)">8</text>
<text x="64.9" y="131.4">2</text>
<text x="64.9" y="128.1">3</text>
<text x="67.4" y="126.4" transform="rotate(-90 67.4 126.4)">7</text>
<text x="69" y="126.4" transform="rotate(-90 69 126.4)">1</text>
<text x="72.7" y="128.1">5</text>
<text x="72.7" y="129.7">6</text>
<text x="97.7" y="131.4">2</text>
<text x="97.7" y="128.1">3</text>
<text x="100.2" y="126.4" transform="rotate(-90 100.2 126.4)">7</text>
<text x="101.8" y="126.4" transform="rotate(-90 101.8 126.4)">1</text>
<text x="105.5" y="128.1">5</text>
<text x="105.5" y="129.7">6</text>
<text x="165" y="129.7">3</text>
<text x="167.4" y="128.1" transform="rotate(-90 167.4 128.1)">7</text>
<text x="169" y="128.1" transform="rotate(-90 169 128.1)">1</text>
<text x="172.8" y="129.7">5</text>
<text x="172.8" y="131.4">6</text>
<text x="214.5" y="131.4">1</text>
<text x="67.4" y="134.2" transform="rotate(-90 67.4 134.2)">4</text>
<text x="69" y="134.2" transform="rotate(-90 69 134.2)">8</text>
<text x="100.2" y="134.2" transform="rotate(-90 100.2 134.2)">4</text>
<text x="101.8" y="134.2" transform="rotate(-90 101.8 134.2)">8</text>
<text x="165" y="133">2</text>
<text x="167.4" y="135.8" transform="rotate(-90 167.4 135.8)">4</text>
<text x="169" y="135.8" transform="rotate(-90 169 135.8)">8</text>
</g>
<g font-size="1.1" fill="#808080">
<text x="26.6" y="67.7">J1</text>
<text x="26.6" y="79.1">35RASMT4BHNTRX</text>
</g>
</svg>
